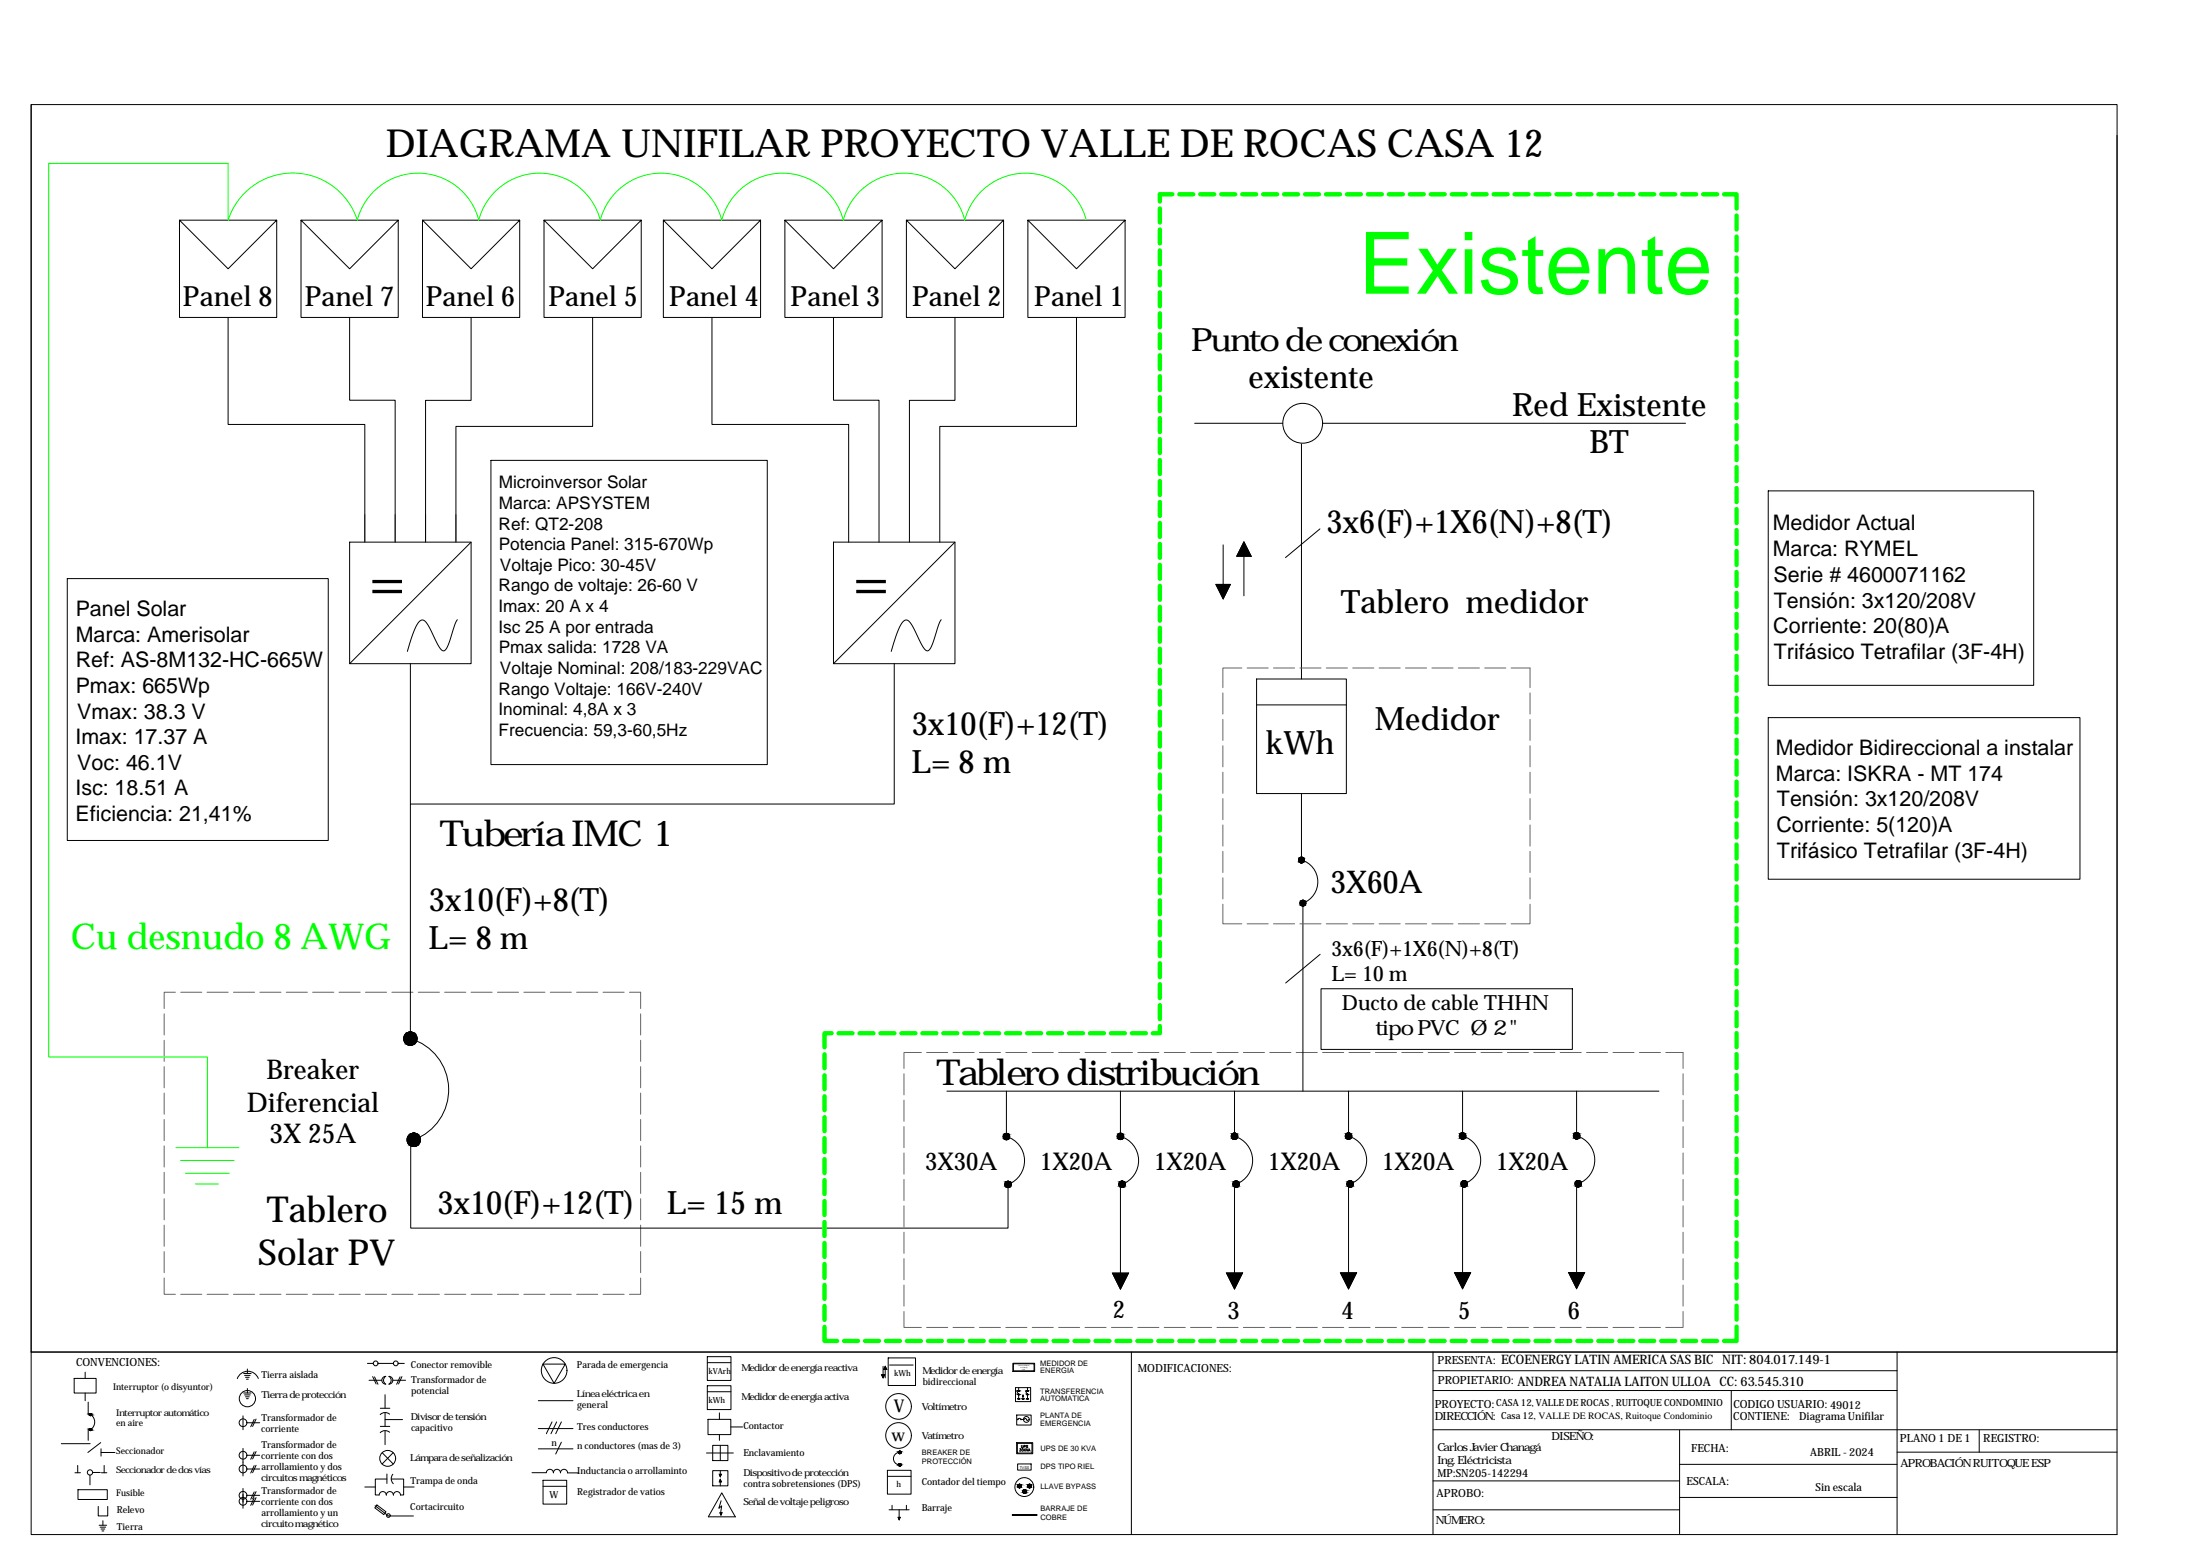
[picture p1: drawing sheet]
<svg xmlns="http://www.w3.org/2000/svg" width="1000mm" height="707mm" viewBox="0 0 1000 707" stroke-linecap="round" stroke-linejoin="round" font-family="sans-serif">
<!-- layer: 0 -->
<g fill="none" stroke="#000" stroke-width=".45">
<path d="M14 48v649h948v-635M14 48h948v566h-948zM82 100h44v44h-44v-44l22 22 22-22M137 100h44v44h-44v-44l22 22 22-22M192 100h44v44h-44v-44l22 22 22-22M247 100h45v44h-45v-44l22 22 23-22M302 100h44v44h-44v-44l22 22 22-22M357 100h44v44h-44v-44l22 22 22-22M412 100h44v44h-44v-44l22 22 22-22M467 100h44v44h-44v-44l22 22 22-22M104 144v49h62v53M159 144v38h21v64"/>
<path d="M214 144v38h-21v64M269 144v50h-62v52M324 144v49h62v53M379 144v38h21v64M434 144v38h-21v64M489 144v50h-62v52M543 192h40M601 192h165M223 209h126v138h-126zM592 202v107M804 223h121v88h-121zM159 246h55v56h-55z"/>
<path d="M214 246l-55 56M379 246h55v56h-55zM434 246l-55 56M556 248v18M565 246l4 7h-7zM565 253v18M600 240l-16 13M31 263h118v119h-118zM553 266h6l-3 6zM208 282l-3 8a6 6 0 0 1-3 6l-2-2-3-6a9 9 0 0 0-5-6 5 5 0 0 0-4 4l-3 10M428 282l-3 8a6 6 0 0 1-4 6l-1-2-3-6a9 9 0 0 0-5-6 5 5 0 0 0-4 4l-3 10M187 302v63"/>
<path d="M407 302v63h-220v107M571 309h41v52h-41zM571 320h41M804 326h142v73h-142zM592 360v31a10 10 0 0 1 7 9 10 10 0 0 1-7 10M592 411v85M600 434l-16 13M601 449h114v28h-114zM187 472a24 24 0 0 1 17 22 24 24 0 0 1-16 24M430 496h324M458 496v20a11 11 0 0 1 8 11 11 11 0 0 1-8 11v20h-271v-42M509 496v20a11 11 0 0 1 9 11 11 11 0 0 1-8 11"/>
<path d="M561 496v20a11 11 0 0 1 8 11 11 11 0 0 1-7 11M613 496v20a11 11 0 0 1 8 11 11 11 0 0 1-7 11M665 496v20a11 11 0 0 1 8 11 11 11 0 0 1-7 11M717 496v20a11 11 0 0 1 8 11 11 11 0 0 1-8 11M509 538v40M561 538v40M613 538v40M665 538v40M717 538v40M506 578h7l-4 8zM558 578h7l-4 8zM609 578h8l-4 8z"/>
<path d="M661 578h8l-4 8zM713 578h7l-3 7zM14 614h948M167 619h3M172 619h7M181 619h3M247 620h10l-5 9zM322 616h10v11h-10zM322 619h10M404 617h12v12h-12zM514 614v83M651 614v83"/>
<path d="M862 614v83M34 626h10v7h-10zM39 623v3M39 633v3M40 637v6M111 624h3M111 633h3M111 625h3M111 634h3M112 626h1M112 635h1M112 627h1"/>
<path d="M112 622v2M112 631v2M117 626a5 5 0 0 0-4-3 5 5 0 0 0-5 3M168 627h6M169 625l2 4M170 626l2 3M173 640h4M174 626l1-1a2.1 2.1 0 0 0 0 4 1.8 1.8 0 0 1-1-1 1.8 1.8 0 0 1 0-2zM175 634v6M177 625a1.8 1.8 0 0 1 2 2 1.8 1.8 0 0 1-2 2 2.1 2.1 0 0 0 0-4zM179 627h5M182 626l-2 3"/>
<path d="M183 625l-2 4M245 636h15M322 630h10v10h-10zM322 632h10M401 625h1l-1 1zM401 621v4M402 621l1 1h-1zM402 622v4M404 620h11M651 623h211M651 632h211M787 632v18"/>
<path d="M28 656h13M40 649v5M41 643a4 4 0 0 1 0 6M46 655l-6 5M46 660h6M46 658v4M110 643v7M110 658v13M112 646h6M116 645l-2 3M116 660l-2 3M116 645l-1 3"/>
<path d="M116 660l-1 3M173 648h4M175 642v6M175 650v6M175 645h8M177 643l-2-1-2 1M177 651l-2-1-2 1M245 649h15M245 658h15M251 646l-3 5M253 646l-3 5M255 646l-2 5"/>
<path d="M255 655l-2 6M322 645h10v7h-10zM324 657h7v7h-7zM327 642v3M327 652v2M327 657v7M332 648h6M651 650h311M764 650v47M862 660h100M900 650v10M34 669h3"/>
<path d="M35 666v3M35 677h14v4h-14zM41 670v5M42 669h4M46 669h3M47 666v3M110 676v9M112 661h6M112 667h6M112 679h6M116 666l-2 3M116 678l-2 3"/>
<path d="M116 666l-1 3M116 678l-1 3M166 676h5M174 660l5 5M176 679a1.6 1.6 0 0 1 1-1 1.6 1.6 0 0 1 2 1M176 672h-5v7h1a1.6 1.6 0 0 1 2-1 1.6 1.6 0 0 1 2 1M176 670v4M178 672h5v7h-1M179 670l-1 2 1 2M179 660l-5 5M179 679a1.6 1.6 0 0 1 1-1 1.6 1.6 0 0 1 2 1M183 676h5"/>
<path d="M242 669h6a1.6 1.6 0 0 1 2-1 1.6 1.6 0 0 1 2 1 1.6 1.6 0 0 1 1-1 1.6 1.6 0 0 1 2 1 1.6 1.6 0 0 1 1-1 1.6 1.6 0 0 1 2 1h5M247 673h11v10h-11zM247 675h11M321 660h12M324 668h7v7h-7zM327 670h1l-1 1zM327 672l1 1h-1zM327 668v3M327 672v3M403 668h11v11h-11zM403 671h11M651 673h113"/>
<path d="M764 665h98M45 684v5h4v-5M45 693h3M46 694h2M46 695h2M46 696h1M47 691v2M112 682h6M116 681l-2 3M116 680l-1 4M171 684l6 5h11M171 684l4 3-1 1-4-3z"/>
<path d="M322 689l6-11 6 11M322 689h12M327 687h1v1zM328 682l-1 3 1-1v4M404 686h9M406 684v2M408 689h1v1zM409 686v3M412 684v2M652 686h112M764 680h98"/>
<circle cx="592" cy="192" r="9"/>
<circle cx="592" cy="391" r="1.3"/>
<circle cx="592" cy="410" r="1.3"/>
<circle cx="187" cy="472" r="3"/>
<circle cx="188" cy="518" r="3"/>
<circle cx="458" cy="516" r="1.5"/>
<circle cx="509" cy="516" r="1.5"/>
<circle cx="561" cy="516" r="1.5"/>
<circle cx="613" cy="516" r="1.5"/>
<circle cx="665" cy="516" r="1.5"/>
<circle cx="717" cy="516" r="1.5"/>
<circle cx="458" cy="538" r="1.5"/>
<circle cx="510" cy="538" r="1.5"/>
<circle cx="562" cy="538" r="1.5"/>
<circle cx="614" cy="538" r="1.5"/>
<circle cx="666" cy="538" r="1.5"/>
<circle cx="717" cy="538" r="1.5"/>
<circle cx="171" cy="619" r="1.1"/>
<circle cx="180" cy="619" r="1.1"/>
<circle cx="112" cy="635" r="4"/>
<circle cx="252" cy="623" r="6"/>
<circle cx="408" cy="639" r="6"/>
<circle cx="41" cy="650" r=".5"/>
<circle cx="41" cy="643" r=".5"/>
<circle cx="110" cy="646" r="1.8"/>
<circle cx="408" cy="652" r="6"/>
<circle cx="41" cy="669" r="1.2"/>
<circle cx="110" cy="667" r="1.8"/>
<circle cx="110" cy="679" r="1.8"/>
<circle cx="110" cy="661" r="1.8"/>
<circle cx="176" cy="663" r="4"/>
<circle cx="110" cy="682" r="1.8"/>
<circle cx="177" cy="689" r=".8"/>
</g>
<g fill="#000" stroke="#000" stroke-width=".45">
<path d="M565 246l4 7h-7zM553 266h6l-3 6zM592 412h1zM561 518h1zM716 515h1zM458 540h1zM510 539v1zM613 537h1zM506 578h7l-4 8zM558 578h7l-4 8zM609 578h8l-4 8zM661 578h8l-4 8z"/>
<path d="M713 578h7l-3 7zM401 625h1l-1 1zM402 621l1 1h-1zM41 643h1zM41 650h1zM327 670h1l-1 1zM327 672l1 1h-1zM327 687h1v1zM408 689h1v1z"/>
<path d="M592 389v1zM591 390h1z"/>
<path d="M591 390h1zM591 390h1z"/>
<path d="M591 392h1zM591 392h1z"/>
<path d="M591 390h1zM591 390h1z"/>
<path d="M591 392h1zM591 392h1z"/>
<path d="M591 390h2zM591 390h2z"/>
<path d="M591 392h1zM591 392h1z"/>
<path d="M591 390h2zM591 390h2z"/>
<path d="M591 392h2zM591 392h1z"/>
<path d="M591 390h2zM591 390h2z"/>
<path d="M591 391h2zM591 391l2 1z"/>
<path d="M590 390l3 1zM590 390l3 1z"/>
<path d="M590 391h3zM590 391h3z"/>
<path d="M590 391h3zM590 391h3z"/>
<path d="M590 391h3zM590 391h3z"/>
<path d="M590 391h3zM590 391h3z"/>
<path d="M592 409h1zM592 409h1z"/>
<path d="M592 409h1zM592 409h1z"/>
<path d="M592 409h1zM592 409h1z"/>
<path d="M592 412h1zM592 412h1z"/>
<path d="M592 409h1zM592 409h1z"/>
<path d="M592 411h1zM592 411l1 1z"/>
<path d="M591 409l2 1zM591 409l2 1z"/>
<path d="M591 411h2zM591 411h2z"/>
<path d="M591 410h3zM591 410h3z"/>
<path d="M591 411h2zM591 411h2z"/>
<path d="M591 410h3zM591 410h3z"/>
<path d="M591 411h3zM591 411h2z"/>
<path d="M591 410h3zM591 410h3z"/>
<path d="M591 411h3zM591 411h3z"/>
<path d="M591 410h3zM591 410l3 1z"/>
<path d="M186 469h1zM186 469h1z"/>
<path d="M186 469h2zM185 469h3z"/>
<path d="M186 475h1zM186 475h1z"/>
<path d="M185 469h3zM185 469h3z"/>
<path d="M185 475h3zM185 475h2z"/>
<path d="M185 469l4 1zM184 470h5z"/>
<path d="M185 474h3zM185 474l3 1z"/>
<path d="M184 470h5zM184 470h5h-5z"/>
<path d="M184 474h5zM184 474h4z"/>
<path d="M184 470h5zM184 470h5h-5z"/>
<path d="M184 474h5zM184 474h5z"/>
<path d="M184 470l5 1v-1zM184 470l5 1h-5z"/>
<path d="M184 473l5 1v-1zM184 473l5 1z"/>
<path d="M184 471h6h-1zM184 471h6h-6z"/>
<path d="M184 473h5zM184 473h5h-5z"/>
<path d="M184 471l6 1v-1zM184 471l6 1h-6z"/>
<path d="M184 472l5 1 1-1zM184 472l5 1h-5z"/>
<path d="M184 472h6zM184 472h6h-6z"/>
<path d="M188 515h1zM187 515h2z"/>
<path d="M187 515h2zM187 515h2z"/>
<path d="M187 515h3zM186 515h4z"/>
<path d="M186 515l4 1zM186 516h4z"/>
<path d="M186 516h4zM186 516h4h-4z"/>
<path d="M186 516h5zM186 516h5h-6z"/>
<path d="M186 520h4zM186 520h4z"/>
<path d="M185 516l6 1v-1zM185 516l6 1h-6z"/>
<path d="M185 519l5 1 1-1zM185 519l5 1z"/>
<path d="M185 517h6zM185 517h6h-6z"/>
<path d="M185 519h6zM185 519h6h-6z"/>
<path d="M185 517l6 1v-1zM185 517l6 1h-6z"/>
<path d="M185 518l6 1v-1zM185 518l6 1h-6z"/>
<path d="M185 518h6zM185 518h6h-6z"/>
<path d="M457 515h1zM457 515h1z"/>
<path d="M457 515h1zM457 515h1z"/>
<path d="M457 518h1zM457 518h1z"/>
<path d="M457 515h1zM457 515h1z"/>
<path d="M457 518h1zM457 518h1z"/>
<path d="M457 515h2zM457 515h2z"/>
<path d="M457 518h1zM457 518h1z"/>
<path d="M456 515l3 1zM456 515l3 1z"/>
<path d="M456 517h3zM456 517l2 1z"/>
<path d="M456 516h3zM456 516h3z"/>
<path d="M456 517h3zM456 517h3z"/>
<path d="M456 516h3zM456 516h3z"/>
<path d="M456 517h3zM456 517h3z"/>
<path d="M456 516h3zM456 516h3z"/>
<path d="M456 517h3zM456 517h3z"/>
<path d="M456 516h3zM456 516l3 1z"/>
<path d="M509 515h1zM509 515h1z"/>
<path d="M509 515h1zM509 515h1z"/>
<path d="M509 518h1zM509 518h1z"/>
<path d="M509 515h1zM508 515h2z"/>
<path d="M509 518h1zM509 518h1z"/>
<path d="M508 515h2zM508 515h2z"/>
<path d="M508 517h2zM508 517l2 1z"/>
<path d="M508 515l3 1zM508 515l3 1z"/>
<path d="M508 517h2zM508 517h2z"/>
<path d="M508 516h3zM508 516h3z"/>
<path d="M508 517h3zM508 517h2z"/>
<path d="M508 516h3zM508 516h3z"/>
<path d="M508 517h3zM508 517h3z"/>
<path d="M508 516h3zM508 516h3z"/>
<path d="M508 517h3zM508 517h3z"/>
<path d="M508 516h3zM508 516l3 1z"/>
<path d="M561 515h1zM561 515h1z"/>
<path d="M561 515h1zM561 515h1z"/>
<path d="M561 515h1zM560 515h2z"/>
<path d="M561 518h1zM561 518h1z"/>
<path d="M560 515h2zM560 515h2z"/>
<path d="M560 517h2zM560 517l2 1z"/>
<path d="M560 515h2zM560 515h2z"/>
<path d="M560 517h2zM560 517h2z"/>
<path d="M560 515l3 1zM560 515l3 1z"/>
<path d="M560 517h2zM560 517h2z"/>
<path d="M560 516h3zM560 516h3z"/>
<path d="M560 517h3zM560 517h2z"/>
<path d="M560 516h3zM560 516h3z"/>
<path d="M560 517h3zM560 517h3z"/>
<path d="M560 516h3zM560 516l3 1z"/>
<path d="M613 515h1zM612 515h2z"/>
<path d="M612 515h2zM612 515h2z"/>
<path d="M612 517h2zM612 517l1 1z"/>
<path d="M612 515h2zM612 515h2z"/>
<path d="M612 517h2zM612 517h2z"/>
<path d="M612 515h2zM612 515h2z"/>
<path d="M612 517h2zM612 517h2z"/>
<path d="M612 515l2 1zM612 515l2 1z"/>
<path d="M612 517h2zM612 517h2z"/>
<path d="M612 516h2zM612 516h2z"/>
<path d="M612 517h2zM612 517h2z"/>
<path d="M612 516h2zM612 516h2z"/>
<path d="M612 516h2zM612 516l2 1z"/>
<path d="M612 516h2zM612 516h2z"/>
<path d="M665 515h1zM664 515h2z"/>
<path d="M664 515h2zM664 515h2z"/>
<path d="M664 517h2zM664 517l1 1z"/>
<path d="M664 515h2zM664 515h2z"/>
<path d="M664 517h2zM664 517h2z"/>
<path d="M664 515h2zM664 515h2z"/>
<path d="M664 517h2zM664 517h2z"/>
<path d="M664 515l2 1zM664 515l2 1z"/>
<path d="M664 517h2zM664 517h2z"/>
<path d="M664 516h2zM664 516h2z"/>
<path d="M664 517h2zM664 517h2z"/>
<path d="M663 516h3zM663 516h3z"/>
<path d="M663 516h3zM663 516l3 1z"/>
<path d="M663 516h3zM663 516h3z"/>
<path d="M716 515h1zM716 515h1z"/>
<path d="M716 517h1zM716 517l1 1z"/>
<path d="M716 515h2zM716 515h2z"/>
<path d="M716 517h1zM716 517h1z"/>
<path d="M716 515h2zM716 515h2z"/>
<path d="M716 517h2zM716 517h1z"/>
<path d="M716 515h2zM716 515h2z"/>
<path d="M716 517h2zM716 517h2z"/>
<path d="M716 515l2 1zM716 515l2 1z"/>
<path d="M716 517h2zM716 517h2z"/>
<path d="M715 516h3zM715 516h3z"/>
<path d="M715 517h3zM715 517h3z"/>
<path d="M715 516h3zM715 516h3z"/>
<path d="M715 516h3zM715 516l3 1z"/>
<path d="M715 516h3zM715 516h3z"/>
<path d="M187 521h2zM187 521h1z"/>
<path d="M187 521h2zM187 521h2z"/>
<path d="M186 520h4zM186 520l3 1z"/>
<path d="M186 520h4zM186 520h4z"/>
<path d="M458 537h1zM458 537h1z"/>
<path d="M458 537h1zM458 537h1z"/>
<path d="M458 537h1zM457 537h2z"/>
<path d="M458 539h1zM458 539l1 1z"/>
<path d="M457 537h2zM457 537h2z"/>
<path d="M457 539h2zM457 539h2z"/>
<path d="M457 537h2zM457 537h2z"/>
<path d="M457 539h2zM457 539h2z"/>
<path d="M457 537l3 1zM457 537l3 1z"/>
<path d="M457 539h2zM457 539h2z"/>
<path d="M457 538h3zM457 538h3z"/>
<path d="M457 539h3zM457 539h2z"/>
<path d="M457 538h3zM457 538h3z"/>
<path d="M457 538h3zM457 538l3 1z"/>
<path d="M457 538h3zM457 538h3z"/>
<path d="M510 537h1zM509 537h2z"/>
<path d="M509 537h2zM509 537h2z"/>
<path d="M509 539h2zM509 539h1z"/>
<path d="M509 537h2zM509 537h2z"/>
<path d="M509 539h2zM509 539h2z"/>
<path d="M509 537h2zM509 537h2z"/>
<path d="M509 539h2zM509 539h2z"/>
<path d="M509 537l2 1zM509 537l2 1z"/>
<path d="M509 539h2zM509 539h2z"/>
<path d="M509 538h3zM509 538h3z"/>
<path d="M509 539h2zM509 539h2z"/>
<path d="M509 538h3zM509 538h3z"/>
<path d="M509 538h3zM509 538l2 1z"/>
<path d="M509 538h3zM509 538h3z"/>
<path d="M562 537h1zM561 537h2z"/>
<path d="M561 537h2zM561 537h2z"/>
<path d="M561 539h2zM561 539h1z"/>
<path d="M561 537h2zM561 537h2z"/>
<path d="M561 539h2zM561 539h2z"/>
<path d="M561 537h2zM561 537h2z"/>
<path d="M561 539h2zM561 539h2z"/>
<path d="M561 537h2zM561 537h2z"/>
<path d="M561 539h2zM561 539h2z"/>
<path d="M561 537l2 1zM561 537l2 1z"/>
<path d="M561 539h2zM561 539h2z"/>
<path d="M561 538h2zM561 538h2z"/>
<path d="M561 538h2zM561 538l2 1z"/>
<path d="M560 538h3zM560 538h3z"/>
<path d="M613 537h1zM613 537h1z"/>
<path d="M613 539h1zM613 539h1z"/>
<path d="M613 537h2zM613 537h2z"/>
<path d="M613 539h1zM613 539h1z"/>
<path d="M613 537h2zM613 537h2z"/>
<path d="M613 539h2zM613 539h1z"/>
<path d="M613 537h2zM613 537h2z"/>
<path d="M613 539h2zM613 539h2z"/>
<path d="M613 537h2zM613 537h2z"/>
<path d="M613 539h2zM613 539h2z"/>
<path d="M612 537l3 1zM612 537l3 1z"/>
<path d="M612 538h3zM612 538l3 1z"/>
<path d="M612 538h3zM612 538h3z"/>
<path d="M612 538h3zM612 538h3z"/>
<path d="M612 538h3zM612 538h3z"/>
<path d="M665 536h1zM665 536h1z"/>
<path d="M665 536l1 1zM665 537h1z"/>
<path d="M665 539h1zM665 539h1z"/>
<path d="M665 537h1zM665 537h1z"/>
<path d="M665 539h1zM665 539h1z"/>
<path d="M665 537h2zM665 537h2z"/>
<path d="M665 539h1zM665 539h1z"/>
<path d="M665 537h2zM665 537h2z"/>
<path d="M665 539h2zM665 539h1z"/>
<path d="M664 537h3zM664 537h3z"/>
<path d="M664 539h3zM664 539h3z"/>
<path d="M664 537l3 1zM664 537l3 1z"/>
<path d="M664 538h3zM664 538l3 1z"/>
<path d="M664 538h3zM664 538h3z"/>
<path d="M664 538h3zM664 538h3z"/>
<path d="M664 538h3zM664 538h3z"/>
<path d="M717 536h1zM717 536h1z"/>
<path d="M717 536l1 1zM717 537h1z"/>
<path d="M717 539h1zM717 539h1z"/>
<path d="M717 537h1zM717 537h1z"/>
<path d="M717 539h1zM717 539h1z"/>
<path d="M717 537h2zM716 537h3z"/>
<path d="M717 539h1zM717 539h1z"/>
<path d="M716 537h3zM716 537h3z"/>
<path d="M716 539h3zM716 539h2z"/>
<path d="M716 537h3zM716 537h3z"/>
<path d="M716 539h3zM716 539h3z"/>
<path d="M716 537l3 1zM716 537l3 1z"/>
<path d="M716 538h3zM716 538l3 1z"/>
<path d="M716 538h3zM716 538h3z"/>
<path d="M716 538h3zM716 538h3z"/>
<path d="M716 538h3zM716 538h3z"/>
<path d="M41 642h1zM41 642h1z"/>
<path d="M41 649h1zM41 649h1z"/>
<path d="M41 642h1zM41 642h1z"/>
<path d="M41 649h1zM41 649h1z"/>
<path d="M41 642l1 1zM41 642l1 1z"/>
<path d="M41 643h1zM41 643h1z"/>
<path d="M41 649h1zM41 649h1z"/>
<path d="M41 650h1zM41 650h1z"/>
<path d="M41 643h1zM41 643h1z"/>
<path d="M41 643h1zM41 643h1z"/>
<path d="M41 649h1zM41 649h1z"/>
<path d="M41 650h1zM41 650h1z"/>
<path d="M41 643h1zM41 643h1z"/>
<path d="M41 643h1zM41 643h1z"/>
<path d="M41 649l1 1zM41 649l1 1z"/>
<path d="M41 650h1zM41 650h1z"/>
<path d="M41 643h1zM41 643h1z"/>
<path d="M41 650h1zM41 650h1z"/>
</g>
<g fill="none" stroke="#636466" stroke-width=".45">
<path d="M556 315v9M565 304h-9v8M567 304h10M579 304h10M591 304h10M603 304h10M615 304h10M627 304h10M639 304h10M651 304h10M663 304h10M675 304h10"/>
<path d="M687 304h9v8M696 315v9M556 327v9M556 339v9M696 327v9M696 339v9M556 351v9M696 351v9M556 363v9M556 375v9M696 363v9M696 375v9"/>
<path d="M556 387v9M556 399v9M696 387v9M696 399v9M556 411v9h9M567 420h10M579 420h10M591 420h10M603 420h10M615 420h10M627 420h10M639 420h10"/>
<path d="M651 420h10M663 420h10M675 420h10M696 411v9h-9M80 451h-5v7M82 451h10M94 451h10M106 451h10M118 451h10M130 451h10M142 451h10M154 451h10"/>
<path d="M166 451h10M178 451h10M190 451h10M202 451h10M214 451h10M226 451h10M238 451h10M250 451h10M262 451h10M274 451h10M286 451h5v7M75 461v9"/>
<path d="M75 473v9M291 461v9M291 473v9M419 478h-8v7M421 478h10M433 478h10M445 478h10M457 478h10M469 478h10M481 478h10M493 478h10M505 478h10"/>
<path d="M517 478h10M529 478h10M541 478h10M553 478h10M565 478h10M577 478h10M589 478h10M601 478h10M613 478h10M625 478h10M637 478h10M649 478h10"/>
<path d="M661 478h10M673 478h10M685 478h10M697 478h10M709 478h10M721 478h10M733 478h10M745 478h10M757 478h8v7M75 485v9M75 497v9M291 485v9"/>
<path d="M291 497v9M411 488v9M411 500v9M765 488v9M765 500v9M75 509v9M291 509v9M411 512v9M765 512v9M75 521v9M75 533v9M291 521v9"/>
<path d="M291 533v9M411 524v9M411 536v9M765 524v9M765 536v9M75 545v9M75 557v9M291 545v9M291 557v9M411 548v9M411 560v9M765 548v9"/>
<path d="M765 560v9M75 569v9M291 569v9M411 572v9M765 572v9M75 581v7h5M82 588h10M94 588h10M106 588h10M118 588h10M130 588h10M142 588h10"/>
<path d="M154 588h10M166 588h10M178 588h10M190 588h10M202 588h10M214 588h10M226 588h10M238 588h10M250 588h10M262 588h10M274 588h10M291 581v7h-5"/>
<path d="M411 596v7h8M411 584v9M765 596v7h-8M765 584v9M421 603h10M433 603h10M445 603h10M457 603h10M469 603h10M481 603h10M493 603h10M505 603h10"/>
<path d="M517 603h10M529 603h10M541 603h10M553 603h10M565 603h10M577 603h10M589 603h10M601 603h10M613 603h10M625 603h10M637 603h10M649 603h10"/>
<path d="M661 603h10M673 603h10M685 603h10M697 603h10M709 603h10M721 603h10M733 603h10M745 603h10"/>
</g>
<path d="M104 100v-26h-82v406h72v41M104 100a31 31 0 0 1 29-21 31 31 0 0 1 29 21 29 29 0 0 1 28-21 29 29 0 0 1 28 21 29 29 0 0 1 27-21 29 29 0 0 1 28 21 29 29 0 0 1 27-21 29 29 0 0 1 28 21 29 29 0 0 1 28-21 29 29 0 0 1 27 21 29 29 0 0 1 28-21 29 29 0 0 1 28 21 29 29 0 0 1 27-21 29 29 0 0 1 28 21M166 234v12M180 234v12M193 234v12M207 234v12M80 521h29M82 527h24M84 533h20M89 538h10" fill="none" stroke="#0f0" stroke-width=".45"/>
<g fill="none" stroke="#0f0" stroke-width="2">
<path d="M527 95v6M533 88h-6v4M536 88h6M546 88h6M555 88h7M565 88h6M574 88h7M584 88h6M593 88h7M603 88h6M612 88h7M622 88h6"/>
<path d="M631 88h7M641 88h6M650 88h7M660 88h6M669 88h7M679 88h6M689 88h6M698 88h6M708 88h6M717 88h6M727 88h6M736 88h7"/>
<path d="M746 88h6M755 88h7M765 88h6M774 88h7M784 88h5v7M789 98v6M527 104v7M527 114v6M789 107v7M789 117v6M527 123v7M527 133v6"/>
<path d="M789 127v6M789 136v6M527 142v7M527 152v6M789 146v6M789 155v6M527 161v7M527 171v6M789 165v6M789 174v6M527 180v7M527 190v6"/>
<path d="M527 199v7M789 184v6M789 193v7M527 209v6M527 219v6M789 203v6M789 212v7M527 228v6M527 238v6M789 222v6M789 231v7M527 247v6"/>
<path d="M527 257v6M789 241v6M789 250v7M789 260v6M527 266v7M527 276v6M789 269v7M789 279v6M527 285v7M527 295v6M789 288v7M789 298v6"/>
<path d="M527 304v7M527 314v6M789 307v7M789 317v6M527 323v7M527 333v6M789 327v6M789 336v6M527 342v7M527 352v6M789 346v6M789 355v6"/>
<path d="M527 361v7M527 371v6M789 365v6M789 374v7M527 380v7M527 390v6M527 400v6M789 384v6M789 393v7M527 409v6M527 419v6M789 403v6"/>
<path d="M789 412v7M527 428v6M527 438v6M789 422v6M789 431v7M527 447v6M527 457v6M789 441v6M789 450v7M789 460v6M375 479v6M378 469h-3v7"/>
<path d="M381 469h7M391 469h6M400 469h7M410 469h6M419 469h7M429 469h6M438 469h7M448 469h6M457 469h7M467 469h6M476 469h7M486 469h6"/>
<path d="M496 469h6M505 469h6M515 469h6M527 466v3h-3M789 469v7M789 479v6M375 489v6M375 498v6M789 488v7M789 498v6M375 508v6M375 517v6"/>
<path d="M789 508v6M789 517v6M375 527v6M375 536v7M789 527v6M789 536v6M375 546v6M375 555v7M789 546v6M789 555v6M375 565v6M375 574v7"/>
<path d="M789 565v6M789 574v7M375 584v6M375 593v7M789 584v6M789 593v7M375 603v6h6M384 609h6M393 609h7M403 609h6M412 609h7M422 609h6"/>
<path d="M431 609h7M441 609h6M450 609h7M460 609h6M469 609h7M479 609h6M488 609h7M498 609h6M508 609h6M517 609h6M527 609h6M536 609h6"/>
<path d="M546 609h6M555 609h7M565 609h6M574 609h7M584 609h6M593 609h7M603 609h6M612 609h7M622 609h6M631 609h7M641 609h6M650 609h7"/>
<path d="M660 609h6M669 609h7M679 609h6M689 609h6M698 609h6M708 609h6M717 609h6M727 609h6M736 609h6M746 609h6M755 609h7M765 609h6"/>
<path d="M774 609h7M789 603v6h-5"/>
</g>
<g fill="none" stroke="#000" stroke-width=".45">
<path d="M460 619h10v4h-10zM461 620h9v3h-9zM462 630h7v7h-7zM462 632l1 2v2M463 632h.1M463 630v2M463 633h.1M463 635h.1M465 634v2M465 635h.1M466 632l1 2M467 632h.1"/>
<path d="M467 630v2M467 634v2M467 635h.1M467 633h.1M409 660a2.9 2.9 0 0 0-3 3 2.9 2.9 0 0 0 3 3M462 655h7v6h-7zM462 643h7v4h-7zM462 656h7v4h-7zM463 645v-1l1 1M464 645h1M466 645v-1l1 1h1M409 660h.1"/>
<path d="M409 665h.1M463 665h6v3h-6z"/>
<circle cx="463" cy="634" r=".2"/>
<circle cx="463" cy="636" r=".2"/>
<circle cx="463" cy="632" r=".2"/>
<circle cx="465" cy="636" r=".2"/>
<circle cx="467" cy="634" r=".2"/>
<circle cx="467" cy="636" r=".2"/>
<circle cx="467" cy="632" r=".2"/>
<circle cx="409" cy="660" r=".6"/>
<circle cx="463" cy="645" r=".1"/>
<circle cx="464" cy="645" r=".1"/>
<circle cx="467" cy="645" r="1.3"/>
<circle cx="409" cy="666" r=".6"/>
<circle cx="466" cy="676" r="4"/>
<circle cx="466" cy="678" r=".8"/>
<circle cx="468" cy="675" r=".8"/>
</g>
<g fill="#000" stroke="#000" stroke-width=".45">
<path d="M409 666h1zM409 660h1zM463 674h1zM463 676h1zM465 677h1zM468 676h1z"/>
<path d="M409 659v1zM409 659v1z"/>
<path d="M409 660h1zM409 660h1z"/>
<path d="M409 660h1zM409 660h1z"/>
<path d="M409 660h1zM409 660h1z"/>
<path d="M409 660h1zM409 660h1z"/>
<path d="M408 660h2zM408 660h2z"/>
<path d="M409 665h1zM409 665h1z"/>
<path d="M409 665h1zM409 665h1z"/>
<path d="M409 665h1zM409 665h1z"/>
<path d="M409 666h1zM409 666h1z"/>
<path d="M409 660h1zM409 660h1z"/>
<path d="M409 665l1 1zM409 665l1 1z"/>
<path d="M409 666h1zM409 666h1z"/>
<path d="M409 660h1zM409 660h1z"/>
<path d="M408 666h2zM408 666h2z"/>
<path d="M463 674h1zM463 674h1z"/>
<path d="M463 674l1 1zM463 675h1z"/>
<path d="M463 676h1zM463 676h1z"/>
<path d="M463 675h1zM463 675h1z"/>
<path d="M463 676h1zM463 676h1z"/>
<path d="M463 675h1zM463 675h1z"/>
<path d="M463 676h1zM463 676h1z"/>
<path d="M463 675h1zM463 675h1z"/>
<path d="M463 676h1zM463 676h1z"/>
<path d="M463 675h1zM463 675h1z"/>
<path d="M463 675h1zM463 675l1 1z"/>
<path d="M463 675h1zM463 675h1z"/>
<path d="M463 675h1zM463 675h1z"/>
<path d="M463 675h1zM463 675h1z"/>
<path d="M465 677h1zM465 677h1z"/>
<path d="M465 678h1zM465 678h1z"/>
<path d="M465 677h1zM465 677h1z"/>
<path d="M465 678h1zM465 678h1z"/>
<path d="M465 677h2zM465 677h2z"/>
<path d="M465 678h1zM465 678h1z"/>
<path d="M465 677h2zM465 677h2z"/>
<path d="M465 678h2zM465 678h1z"/>
<path d="M465 677l2 1zM465 677l2 1z"/>
<path d="M465 678h2zM465 678h2z"/>
<path d="M465 678h2zM465 678h2z"/>
<path d="M465 678h2zM465 678h2z"/>
<path d="M465 678h2zM465 678h2z"/>
<path d="M468 674l1 1zM468 675h1z"/>
<path d="M468 675h1zM467 675h2z"/>
<path d="M467 675h2zM467 675h2z"/>
<path d="M467 676h2zM467 676h2z"/>
<path d="M467 675h2zM467 675h2z"/>
<path d="M467 676h2zM467 676h2z"/>
<path d="M467 675h2zM467 675h2z"/>
<path d="M467 675h2zM467 675l2 1z"/>
<path d="M467 675h2zM467 675h2z"/>
<path d="M467 675h2zM467 675h2z"/>
<path d="M467 675h2zM467 675h2z"/>
<path d="M460 688h11zM460 688h11z"/>
</g>
<text font-size="39.1" fill="#0f0" x="618" y="133">Existente</text>
<g font-size="27">
<text x="168" y="273">=</text>
<text x="388" y="273">=</text>
</g>
<text font-size="17.6" x="175" y="71">DIAGRAMA UNIFILAR PROYECTO VALLE DE ROCAS CASA 12</text>
<g font-size="16.3">
<text x="200" y="384">Tubería IMC 1</text>
<text x="426" y="493">Tablero distribución</text>
<text x="121" y="555">Tablero</text>
<text x="117" y="575">Solar PV</text>
</g>
<text font-size="16.3" fill="#0f0" x="32" y="431">Cu desnudo 8 AWG</text>
<g font-size="14.6">
<text x="542" y="160">Punto de conexión</text>
<text x="568" y="177">existente</text>
<text x="687" y="189">Red Existente</text>
<text x="723" y="206">BT</text>
<text x="603" y="242">3x6(F)+1X6(N)+8(T)</text>
<text x="609" y="279">Tablero medidor</text>
<text x="414" y="334">3x10(F)+12(T)</text>
<text x="625" y="332">Medidor</text>
<text x="575" y="342">kWh</text>
<text x="414" y="351">L= 8 m</text>
<text x="195" y="414">3x10(F)+8(T)</text>
<text x="195" y="431">L= 8 m</text>
<text x="199" y="552">3x10(F)+12(T)</text>
<text x="303" y="552">L= 15 m</text>
</g>
<text font-size="14.3" x="605" y="406">3X60A</text>
<g font-size="12.7">
<text x="83" y="139">Panel 8</text>
<text x="139" y="139">Panel 7</text>
<text x="194" y="139">Panel 6</text>
<text x="249" y="139">Panel 5</text>
<text x="304" y="139">Panel 4</text>
<text x="359" y="139">Panel 3</text>
<text x="415" y="139">Panel 2</text>
<text x="470" y="139">Panel 1</text>
</g>
<g font-size="12.4">
<text x="121" y="490">Breaker</text>
<text x="112" y="505">Diferencial</text>
<text x="123" y="519">3X 25A</text>
</g>
<g font-size="11.2">
<text x="421" y="532">3X30A</text>
<text x="473" y="532">1X20A</text>
<text x="525" y="532">1X20A</text>
<text x="577" y="532">1X20A</text>
<text x="628" y="532">1X20A</text>
<text x="680" y="531">1X20A</text>
<text x="506" y="599">2</text>
<text x="558" y="599">3</text>
<text x="610" y="599">4</text>
<text x="663" y="599">5</text>
<text x="713" y="599">6</text>
</g>
<g font-size="9.7">
<text x="806" y="241">Medidor Actual</text>
<text x="806" y="253">Marca: RYMEL</text>
<text x="806" y="264">Serie # 4600071162</text>
<text x="34" y="280">Panel Solar</text>
<text x="806" y="276">Tensión: 3x120/208V</text>
<text x="806" y="288">Corriente: 20(80)A</text>
<text x="34" y="291">Marca: Amerisolar</text>
<text x="806" y="299">Trifásico Tetrafilar (3F-4H)</text>
<text x="34" y="303">Ref: AS-8M132-HC-665W</text>
<text x="34" y="315">Pmax: 665Wp</text>
<text x="35" y="326">Vmax: 38.3 V</text>
<text x="34" y="338">Imax: 17.37 A</text>
<text x="807" y="343">Medidor Bidireccional a instalar</text>
<text x="35" y="350">Voc: 46.1V</text>
<text x="807" y="355">Marca: ISKRA - MT 174</text>
<text x="34" y="361">Isc: 18.51 A</text>
<text x="808" y="366">Tensión: 3x120/208V</text>
<text x="34" y="373">Eficiencia: 21,41%</text>
<text x="808" y="378">Corriente: 5(120)A</text>
<text x="808" y="390">Trifásico Tetrafilar (3F-4H)</text>
</g>
<g font-size="9.6">
<text x="605" y="434">3x6(F)+1X6(N)+8(T)</text>
<text x="605" y="445">L= 10 m</text>
</g>
<g font-size="9.5">
<text x="610" y="459">Ducto de cable THHN</text>
<text x="625" y="470">tipo PVC Ø 2 &quot;</text>
</g>
<g font-size="8">
<text x="406" y="641">V</text>
<text x="405" y="655">w</text>
</g>
<g font-size="7.8">
<text x="227" y="222">Microinversor Solar</text>
<text x="227" y="231">Marca: APSYSTEM</text>
<text x="227" y="241">Ref: QT2-208</text>
<text x="227" y="250">Potencia Panel: 315-670Wp</text>
<text x="227" y="259">Voltaje Pico: 30-45V</text>
<text x="227" y="269">Rango de voltaje: 26-60 V</text>
<text x="227" y="278">Imax: 20 A x 4</text>
<text x="227" y="287">Isc 25 A por entrada</text>
<text x="227" y="297">Pmax salida: 1728 VA</text>
<text x="227" y="306">Voltaje Nominal: 208/183-229VAC</text>
<text x="227" y="316">Rango Voltaje: 166V-240V</text>
<text x="227" y="325">Inominal: 4,8A x 3</text>
<text x="227" y="334">Frecuencia: 59,3-60,5Hz</text>
</g>
<g font-size="5.9">
<text x="682" y="620">ECOENERGY LATIN AMERICA SAS BIC NIT: 804.017.149-1</text>
<text x="690" y="630">ANDREA NATALIA LAITON ULLOA CC: 63.545.310</text>
</g>
<g font-size="5.1">
<text x="35" y="620">CONVENCIONES:</text>
<text x="517" y="623">MODIFICACIONES:</text>
<text x="653" y="620">PRESENTA:</text>
<text x="654" y="629">PROPIETARIO:</text>
<text x="652" y="640">PROYECTO:</text>
<text x="788" y="640">CODIGO USUARIO: 49012</text>
<text x="652" y="645">DIRECCIÓN:</text>
<text x="788" y="645">CONTIENE:</text>
<text x="818" y="645">Diagrama Unifilar</text>
<text x="653" y="659">Carlos Javier Chanagá</text>
<text x="705" y="654">DISEÑO:</text>
<text x="769" y="660">FECHA:</text>
<text x="864" y="655">PLANO 1 DE 1</text>
<text x="902" y="655">REGISTRO:</text>
<text x="653" y="665">Ing. Eléctricista</text>
<text x="823" y="662">ABRIL - 2024</text>
<text x="653" y="671">MP:SN205-142294</text>
<text x="864" y="667">APROBACIÓN RUITOQUE ESP</text>
<text x="767" y="675">ESCALA:</text>
<text x="825" y="677">Sin escala</text>
<text x="653" y="680">APROBO:</text>
<text x="653" y="692">NÚMERO:</text>
</g>
<g font-size="4.4">
<text x="187" y="622">Conector removible</text>
<text x="262" y="622">Parada de emergencia</text>
<text x="337" y="623">Medidor de energía reactiva</text>
<text x="119" y="626">Tierra aislada</text>
<text x="187" y="628">Transformador de</text>
<text x="419" y="624">Medidor de energía</text>
<text x="419" y="629">bidireccional</text>
<text x="119" y="635">Tierra de protección</text>
<text x="187" y="633">potencial</text>
<text x="262" y="635">Línea eléctrica en</text>
<text x="262" y="640">general</text>
<text x="337" y="636">Medidor de energía activa</text>
<text x="419" y="641">Voltímetro</text>
<text x="680" y="639">CASA 12, VALLE DE ROCAS , RUITOQUE CONDOMINIO</text>
<text x="119" y="646">Transformador de</text>
<text x="187" y="645">Divisor de tensión</text>
<text x="682" y="645">Casa 12, VALLE DE ROCAS, Ruitoque Condominio</text>
<text x="119" y="650">corriente</text>
<text x="187" y="650">capacitivo</text>
<text x="262" y="650">Tres conductores</text>
<text x="338" y="649">Contactor</text>
<text x="419" y="654">Vatímetro</text>
<text x="119" y="658">Transformador de</text>
<text x="251" y="657">n</text>
<text x="262" y="658">n conductores (mas de 3)</text>
<text x="119" y="663">corriente con dos</text>
<text x="186" y="664">Lámpara de señalización</text>
<text x="338" y="661">Enclavamiento</text>
<text x="119" y="668">arrollamiento y dos</text>
<text x="262" y="670">Inductancia o arrollaminto</text>
<text x="338" y="671">Dispositivo de protección</text>
<text x="119" y="673">circuitos magnéticos</text>
<text x="187" y="674">Trampa de onda</text>
<text x="338" y="676">contra sobretensiones (DPS)</text>
<text x="419" y="675">Contador del tiempo</text>
<text x="119" y="684">corriente con dos</text>
<text x="119" y="679">Transformador de</text>
<text x="250" y="680">W</text>
<text x="262" y="679">Registrador de vatios</text>
<text x="338" y="684">Señal de voltaje peligroso</text>
<text x="53" y="687">Relevo</text>
<text x="119" y="689">arrollamiento y un</text>
<text x="186" y="686">Cortacircuito</text>
<text x="419" y="687">Barraje</text>
<text x="53" y="695">Tierra</text>
<text x="119" y="694">circuito magnético</text>
</g>
<g font-size="4.2">
<text x="51" y="632">Interruptor (o disyuntor)</text>
<text x="53" y="643">Interruptor automático</text>
<text x="53" y="648">en aire</text>
<text x="53" y="661">Seccionador</text>
<text x="53" y="669">Seccionador de dos vías</text>
<text x="53" y="680">Fusible</text>
</g>
<text font-size="4" x="463" y="659">UPS</text>
<g font-size="3.8">
<text x="322" y="624">kVArh</text>
<text x="406" y="625">kWh</text>
<text x="322" y="637">kWh</text>
<text x="408" y="676">h</text>
</g>
<g font-size="3.4">
<text x="473" y="621">MEDIDOR DE</text>
<text x="473" y="624">ENERGIA</text>
<text x="473" y="633">TRANSFERENCIA</text>
<text x="473" y="637">AUTOMATICA</text>
<text x="473" y="644">PLANTA DE</text>
<text x="473" y="648">EMERGENCIA</text>
<text x="473" y="659">UPS DE 30 KVA</text>
<text x="419" y="661">BREAKER DE</text>
<text x="419" y="665">PROTECCIÓN</text>
<text x="473" y="668">DPS TIPO RIEL</text>
<text x="473" y="676">LLAVE BYPASS</text>
<text x="473" y="687">BARRAJE DE</text>
<text x="473" y="691">COBRE</text>
</g>
<text font-size="1.7" x="464" y="667">TVSS</text>
<g font-size=".7">
<text x="463" y="621">(kW-h) (kVAR-h)</text>
<text x="464" y="621">3 x 120 [V]</text>
<text x="465" y="622">5 [A]</text>
</g>
</svg>
